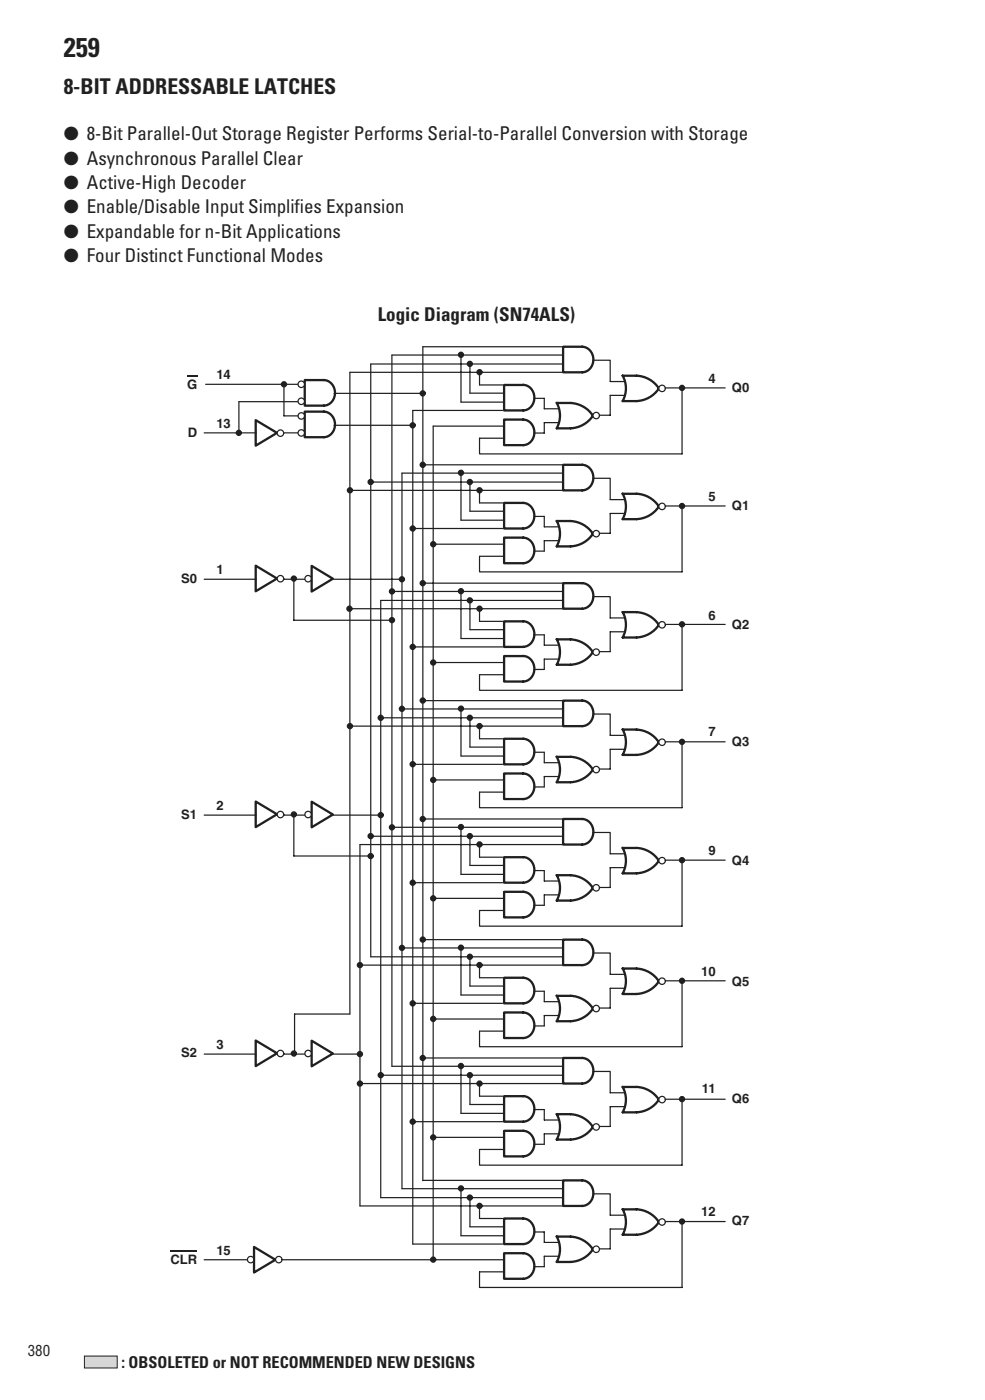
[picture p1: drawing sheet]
<svg xmlns="http://www.w3.org/2000/svg" width="128mm" height="182mm" viewBox="0 0 128 182" stroke-linecap="round" stroke-linejoin="round" font-family="sans-serif">
<path d="M74.1 83.1a3.7 3.7 0 0 1 2.9 1.7M74.1 83.1h-1.8a3.4 3.4 0 0 1 0 3.3h1.8M77.1 84.8a3.7 3.7 0 0 1-2.9 1.6" fill="none" stroke="#231f20" stroke-width=".3"/>
<circle cx="77.5" cy="84.8" r=".42" fill="#fff"/>
<circle cx="77.5" cy="84.8" r=".42" fill="none" stroke="#231f20" stroke-width=".16"/>
<path d="M82.7 82.9l2.9-1.7a3.7 3.7 0 0 1-2.9 1.7zM82.7 79.6l2.9 1.6a3.7 3.7 0 0 0-2.9-1.6zM80.9 79.6v3.3a3.4 3.4 0 0 0 0-3.3z" fill-rule="evenodd" fill="#fff"/>
<path d="M80.9 79.6a3.4 3.4 0 0 1 0 3.3 5.1 5.1 0 0 0 4-.8l.7-.9a3.7 3.7 0 0 0-2.9-1.6M80.9 79.6h1.8" fill="none" stroke="#231f20" stroke-width=".3"/>
<circle cx="86" cy="81.2" r=".42" fill="#fff"/>
<g fill="none" stroke="#231f20" stroke-width=".16">
<path d="M26.5 56.3h6.8M26.7 50h12"/>
<circle cx="86" cy="81.2" r=".42"/>
</g>
<path d="M33.2 54.6l2.8 1.7-2.8 1.6z" fill="none" stroke="#231f20" stroke-width=".3"/>
<circle cx="36.4" cy="56.3" r=".42" fill="#fff"/>
<g fill="none" stroke="#231f20" stroke-width=".16">
<path d="M36.9 56.3h1.8M38.7 52.2h-7.7v4.1"/>
<circle cx="36.4" cy="56.3" r=".42"/>
</g>
<circle cx="31" cy="56.3" r=".31" fill="#231f20" stroke="#231f20" stroke-width=".2"/>
<path d="M42.1 53.5a1.67 1.67 0 0 1 1.4 1.7 1.67 1.67 0 0 1-1.4 1.6M42.1 53.5h-2.5v3.3h2.5" fill="none" stroke="#231f20" stroke-width=".3"/>
<circle cx="39.2" cy="54.1" r=".42" fill="#fff"/>
<circle cx="39.2" cy="54.1" r=".42" fill="none" stroke="#231f20" stroke-width=".16"/>
<circle cx="39.2" cy="56.3" r=".42" fill="#fff"/>
<circle cx="39.2" cy="56.3" r=".42" fill="none" stroke="#231f20" stroke-width=".16"/>
<path d="M42.1 49.4a1.67 1.67 0 0 1 1.4 1.7 1.67 1.67 0 0 1-1.4 1.6M42.1 49.4h-2.5v3.3h2.5" fill="none" stroke="#231f20" stroke-width=".3"/>
<circle cx="39.2" cy="50" r=".42" fill="#fff"/>
<circle cx="39.2" cy="50" r=".42" fill="none" stroke="#231f20" stroke-width=".16"/>
<circle cx="39.2" cy="52.2" r=".42" fill="#fff"/>
<g fill="none" stroke="#231f20" stroke-width=".16">
<path d="M36.9 50v4.1h1.8M43.4 51.1h11.5M43.4 55.3h10.2M26.5 75.3h6.8"/>
<circle cx="39.2" cy="52.2" r=".42"/>
</g>
<circle cx="36.9" cy="50" r=".31" fill="#231f20" stroke="#231f20" stroke-width=".2"/>
<path d="M33.2 73.5l2.8 1.7-2.8 1.7z" fill="none" stroke="#231f20" stroke-width=".3"/>
<circle cx="36.4" cy="75.2" r=".42" fill="#fff"/>
<g fill="none" stroke="#231f20" stroke-width=".16">
<path d="M36.9 75.3h2.7M38.2 75.2v5.4h12.7"/>
<circle cx="36.4" cy="75.2" r=".42"/>
</g>
<circle cx="38.2" cy="75.2" r=".31" fill="#231f20" stroke="#231f20" stroke-width=".2"/>
<path d="M40.5 73.6l2.8 1.6-2.8 1.7z" fill="#fff"/>
<path d="M40.5 73.6l2.8 1.6-2.8 1.7z" fill="none" stroke="#231f20" stroke-width=".3"/>
<circle cx="40" cy="75.2" r=".42" fill="#fff"/>
<g fill="none" stroke="#231f20" stroke-width=".16">
<path d="M45.5 48.4v83.4M48.2 47.3v77.1M50.9 46.2v92.4M53.6 53.4v108.3M54.9 45.1v108.4M56.3 55.4v108.4M43.3 75.3h8.9M45.4 79.1h27.6M50.9 76.9h22.3M52.2 61.5v93M54.9 75.8h18.1M59.9 76.9v6.1h5.6"/>
<path d="M61.1 78.1v3.8h4.4M62.3 79.1v1.7h3M73.2 78.1h-23.7v77.6M77 77.6h2.3v2.7h1.9M53.6 84.1h11.7M56.3 86.1h9.2M69.4 82.5h1.3v1.4h1.9M72.6 85.7h-1.9v1.3h-1.3M81.2 82.1h-1.9v2.6h-1.4M86.5 81.2h7.7M88.6 81.2v8.5h-26.3v-2h3.2M46.8 109.8v47"/>
<circle cx="40" cy="75.2" r=".42"/>
</g>
<path d="M75.6 75.8a1.68 1.68 0 0 1 1.5 1.7 1.68 1.68 0 0 1-1.4 1.6h-2.5v-3.3h2.5M68 80.8a1.68 1.68 0 0 1 1.4 1.6 1.68 1.68 0 0 1-1.4 1.7M68 85.3a1.68 1.68 0 0 1 1.4 1.6 1.68 1.68 0 0 1-1.4 1.7h-2.5v-3.3h2.5M68 80.8h-2.5v3.3h2.5" fill="none" stroke="#231f20" stroke-width=".3"/>
<g fill="#231f20" stroke="#231f20" stroke-width=".2">
<circle cx="59.9" cy="76.9" r=".31"/>
<circle cx="61.1" cy="78" r=".31"/>
<circle cx="62.3" cy="79.1" r=".31"/>
<circle cx="53.6" cy="84.1" r=".31"/>
<circle cx="56.3" cy="86.1" r=".31"/>
<circle cx="88.6" cy="81.2" r=".31"/>
</g>
<path d="M74.2 71l2.9-1.6a3.7 3.7 0 0 1-2.9 1.6zM74.1 67.7l2.9 1.7a3.7 3.7 0 0 0-2.9-1.7zM72.3 67.7v3.3a3.4 3.4 0 0 0 0-3.3z" fill-rule="evenodd" fill="#fff"/>
<path d="M72.3 67.7a3.4 3.4 0 0 1 0 3.3h1.8M72.3 67.7a5.1 5.1 0 0 1 4 .8l.7 .9M77.1 69.4a3.7 3.7 0 0 1-2.9 1.6" fill="none" stroke="#231f20" stroke-width=".3"/>
<circle cx="77.5" cy="69.4" r=".42" fill="#fff"/>
<circle cx="77.5" cy="69.4" r=".42" fill="none" stroke="#231f20" stroke-width=".16"/>
<path d="M82.7 67.5l2.9-1.7a3.7 3.7 0 0 1-2.9 1.7zM82.7 64.2l2.9 1.6a3.7 3.7 0 0 0-2.9-1.6zM80.9 64.2v3.3a3.4 3.4 0 0 0 0-3.3z" fill-rule="evenodd" fill="#fff"/>
<path d="M80.9 64.2a3.4 3.4 0 0 1 0 3.3 5.1 5.1 0 0 0 4-.8l.7-.9M80.9 64.2a5 5 0 0 1 3.9 .8l.8 .8" fill="none" stroke="#231f20" stroke-width=".3"/>
<circle cx="86" cy="65.8" r=".42" fill="#fff"/>
<g fill="none" stroke="#231f20" stroke-width=".16">
<path d="M45.5 63.7h27.5M48.2 62.7h25M52.2 61.5h21M53.6 68.7h11.7M54.9 60.4h18.1M56.3 70.7h9.2M59.9 61.5v6.1h5.6M61.1 62.7v3.8h4.4M62.3 63.7v1.7h3M69.4 67.1h1.3v1.4h1.9M72.6 70.3h-1.9v1.3h-1.3M77 62.2h2.3v2.7h1.9"/>
<path d="M81.2 66.7h-1.9v2.6h-1.4M86.5 65.8h7.7M88.6 65.8v8.5h-26.3v-2h3.2"/>
<circle cx="86" cy="65.8" r=".42"/>
</g>
<path d="M68 65.4a1.68 1.68 0 0 1 1.4 1.6 1.68 1.68 0 0 1-1.4 1.7h-2.5v-3.3h2.5M68 69.9a1.68 1.68 0 0 1 1.4 1.6 1.68 1.68 0 0 1-1.4 1.7h-2.5v-3.3h2.5M75.6 60.4a1.68 1.68 0 0 1 1.5 1.7 1.68 1.68 0 0 1-1.4 1.6h-2.5v-3.3h2.5" fill="none" stroke="#231f20" stroke-width=".3"/>
<g fill="#231f20" stroke="#231f20" stroke-width=".2">
<circle cx="59.9" cy="61.5" r=".31"/>
<circle cx="61.1" cy="62.7" r=".31"/>
<circle cx="62.3" cy="63.7" r=".31"/>
<circle cx="53.6" cy="68.7" r=".31"/>
<circle cx="56.3" cy="70.7" r=".31"/>
<circle cx="88.6" cy="65.8" r=".31"/>
</g>
<path d="M74.2 117.1l2.9-1.7a3.7 3.7 0 0 1-2.9 1.7zM74.1 113.8l2.9 1.6a3.7 3.7 0 0 0-2.9-1.6zM72.3 113.8v3.3a3.4 3.4 0 0 0 0-3.3z" fill-rule="evenodd" fill="#fff"/>
<path d="M72.3 117.1h1.8M77 115.4a3.7 3.7 0 0 0-2.9-1.6h-1.8a3.4 3.4 0 0 1 0 3.3M77.1 115.4a3.7 3.7 0 0 1-2.9 1.7" fill="none" stroke="#231f20" stroke-width=".3"/>
<circle cx="77.5" cy="115.4" r=".42" fill="#fff"/>
<circle cx="77.5" cy="115.4" r=".42" fill="none" stroke="#231f20" stroke-width=".16"/>
<path d="M82.7 113.5l2.9-1.6a3.7 3.7 0 0 1-2.9 1.6zM82.7 110.2l2.9 1.7a3.7 3.7 0 0 0-2.9-1.7zM80.9 110.2v3.3a3.4 3.4 0 0 0 0-3.3z" fill-rule="evenodd" fill="#fff"/>
<path d="M80.9 110.2a3.4 3.4 0 0 1 0 3.3M80.9 110.2a5 5 0 0 1 3.9 .8l.8 .9M85.6 111.9a3.7 3.7 0 0 1-2.9 1.6h-1.8" fill="none" stroke="#231f20" stroke-width=".3"/>
<circle cx="86" cy="111.9" r=".42" fill="#fff"/>
<g fill="none" stroke="#231f20" stroke-width=".16">
<path d="M26.5 106h6.8"/>
<circle cx="86" cy="111.9" r=".42"/>
</g>
<path d="M33.2 104.2l2.8 1.7-2.8 1.6z" fill="none" stroke="#231f20" stroke-width=".3"/>
<circle cx="36.4" cy="105.9" r=".42" fill="#fff"/>
<g fill="none" stroke="#231f20" stroke-width=".16">
<path d="M36.9 106h2.7M38.2 105.9v5.4h10"/>
<circle cx="36.4" cy="105.9" r=".42"/>
</g>
<circle cx="38.2" cy="105.9" r=".31" fill="#231f20" stroke="#231f20" stroke-width=".2"/>
<path d="M40.5 104.2l2.8 1.7-2.8 1.6z" fill="#fff"/>
<path d="M40.5 104.2l2.8 1.7-2.8 1.6z" fill="none" stroke="#231f20" stroke-width=".3"/>
<circle cx="40" cy="105.9" r=".42" fill="#fff"/>
<g fill="none" stroke="#231f20" stroke-width=".16">
<path d="M43.3 106h6.2M46.8 109.8h26.2M48.2 108.7h25M50.9 107.5h22.3M53.6 114.7h11.7M54.9 106.5h18.1M56.3 116.8h9.2M59.9 107.5v6.2h5.6M61.1 108.7v3.8h4.4M62.3 109.8v1.6h3M69.4 113.2h1.3v1.3h1.9M72.6 116.3h-1.9v1.4h-1.3"/>
<path d="M77 108.2h2.3v2.8h1.9M81.2 112.8h-1.9v2.6h-1.4M86.5 111.8h7.7M88.6 111.8v8.6h-26.3v-2h3.2"/>
<circle cx="40" cy="105.9" r=".42"/>
</g>
<path d="M68 111.4a1.68 1.68 0 0 1 1.4 1.7 1.68 1.68 0 0 1-1.4 1.6h-2.5v-3.3h2.5M68 115.9a1.68 1.68 0 0 1 1.4 1.7 1.68 1.68 0 0 1-1.4 1.7h-2.5v-3.4h2.5M75.6 106.5a1.68 1.68 0 0 1 1.5 1.6 1.68 1.68 0 0 1-1.4 1.7h-2.5v-3.3h2.5" fill="none" stroke="#231f20" stroke-width=".3"/>
<g fill="#231f20" stroke="#231f20" stroke-width=".2">
<circle cx="59.9" cy="107.5" r=".31"/>
<circle cx="61.1" cy="108.7" r=".31"/>
<circle cx="62.3" cy="109.8" r=".31"/>
<circle cx="53.6" cy="114.8" r=".31"/>
<circle cx="56.3" cy="116.8" r=".31"/>
<circle cx="88.6" cy="111.8" r=".31"/>
</g>
<path d="M74.2 101.7l2.9-1.7a3.7 3.7 0 0 1-2.9 1.7zM74.1 98.4l2.9 1.6a3.6 3.6 0 0 0-2.9-1.6zM72.3 98.4v3.3a3.4 3.4 0 0 0 0-3.3z" fill-rule="evenodd" fill="#fff"/>
<path d="M72.3 98.4a3.4 3.4 0 0 1 0 3.3h1.8M72.3 98.4h1.8M74.1 98.4a3.7 3.7 0 0 1 2.9 1.6M77.1 100a3.7 3.7 0 0 1-2.9 1.7" fill="none" stroke="#231f20" stroke-width=".3"/>
<circle cx="77.5" cy="100" r=".42" fill="#fff"/>
<circle cx="77.5" cy="100" r=".42" fill="none" stroke="#231f20" stroke-width=".16"/>
<path d="M82.7 98.1l2.9-1.6a3.7 3.7 0 0 1-2.9 1.6zM82.7 94.8l2.9 1.7a3.7 3.7 0 0 0-2.9-1.7zM80.9 94.8v3.3a3.4 3.4 0 0 0 0-3.3z" fill-rule="evenodd" fill="#fff"/>
<path d="M80.9 94.8a3.4 3.4 0 0 1 0 3.3M80.9 94.8a5.1 5.1 0 0 1 3.9 .8l.8 .9a3.5 3.5 0 0 1-2.9 1.6h-1.8" fill="none" stroke="#231f20" stroke-width=".3"/>
<circle cx="86" cy="96.5" r=".42" fill="#fff"/>
<g fill="none" stroke="#231f20" stroke-width=".16">
<path d="M45.5 94.4h27.5M49.5 93.3h23.7M52.2 92.2h21M53.6 99.4h11.7M54.9 91.1h18.1M59.9 92.1v6.2h5.6M61.1 93.3v3.8h4.4M62.3 94.4v1.6h3M69.4 97.8h1.3v1.3h1.9M77 92.8h2.3v2.8h1.9M81.2 97.4h-1.9v2.6h-1.4M86.5 96.4h7.7"/>
<path d="M88.6 96.4v8.6h-26.3v-2h3.2M56.3 101.4h9.2M72.6 100.9h-1.9v1.4h-1.3"/>
<circle cx="86" cy="96.5" r=".42"/>
</g>
<path d="M68 96a1.68 1.68 0 0 1 1.4 1.7 1.68 1.68 0 0 1-1.4 1.7h-2.5v-3.4h2.5M75.6 91.1a1.68 1.68 0 0 1 1.5 1.6 1.68 1.68 0 0 1-1.4 1.7h-2.5v-3.3h2.5M68 100.6a1.68 1.68 0 0 1 1.4 1.6 1.68 1.68 0 0 1-1.4 1.7h-2.5v-3.3h2.5" fill="none" stroke="#231f20" stroke-width=".3"/>
<g fill="#231f20" stroke="#231f20" stroke-width=".2">
<circle cx="59.9" cy="92.1" r=".31"/>
<circle cx="61.1" cy="93.3" r=".31"/>
<circle cx="62.3" cy="94.4" r=".31"/>
<circle cx="53.6" cy="99.3" r=".31"/>
<circle cx="56.3" cy="101.4" r=".31"/>
<circle cx="88.6" cy="96.4" r=".31"/>
</g>
<path d="M74.2 55.7l2.9-1.7a3.7 3.7 0 0 1-2.9 1.7zM74.1 52.4l2.9 1.6a3.7 3.7 0 0 0-2.9-1.6zM72.3 52.4v3.3a3.4 3.4 0 0 0 0-3.3z" fill-rule="evenodd" fill="#fff"/>
<path d="M74.1 52.4a3.7 3.7 0 0 1 2.9 1.6M74.1 52.4h-1.8a3.4 3.4 0 0 1 0 3.3h1.8M77.1 54a3.7 3.7 0 0 1-2.9 1.7" fill="none" stroke="#231f20" stroke-width=".3"/>
<circle cx="77.5" cy="54" r=".42" fill="#fff"/>
<circle cx="77.5" cy="54" r=".42" fill="none" stroke="#231f20" stroke-width=".16"/>
<path d="M82.7 52.1l2.9-1.6a3.7 3.7 0 0 1-2.9 1.6zM82.7 48.8l2.9 1.7a3.7 3.7 0 0 0-2.9-1.7zM80.9 48.8v3.3a3.4 3.4 0 0 0 0-3.3z" fill-rule="evenodd" fill="#fff"/>
<path d="M80.9 48.8a3.4 3.4 0 0 1 0 3.3 5.1 5.1 0 0 0 4-.8l.7-.8a3.6 3.6 0 0 0-2.9-1.7h-1.8" fill="none" stroke="#231f20" stroke-width=".3"/>
<circle cx="86" cy="50.5" r=".42" fill="#fff"/>
<g fill="none" stroke="#231f20" stroke-width=".16">
<path d="M45.5 48.4h27.5M48.2 47.3h25M50.9 46.2h22.3M53.6 53.4h11.7M54.9 45.1h18.1M56.3 55.4h9.2M59.9 46.1v6.2h5.6M61.1 47.3v3.8h4.4M62.3 48.4v1.6h3M69.4 51.8h1.3v1.3h1.9M72.6 54.9h-1.9v1.4h-1.3M77 46.8h2.3v2.8h1.9"/>
<path d="M81.2 51.4h-1.9v2.6h-1.4M86.5 50.4h7.7M88.6 50.4v8.6h-26.3v-2h3.2"/>
<circle cx="86" cy="50.5" r=".42"/>
</g>
<path d="M68 50a1.68 1.68 0 0 1 1.4 1.7 1.68 1.68 0 0 1-1.4 1.7h-2.5v-3.4h2.5M68 54.5a1.68 1.68 0 0 1 1.4 1.7 1.68 1.68 0 0 1-1.4 1.7h-2.5v-3.4h2.5M75.6 45.1a1.68 1.68 0 0 1 1.5 1.6 1.68 1.68 0 0 1-1.4 1.7h-2.5v-3.3h2.5" fill="none" stroke="#231f20" stroke-width=".3"/>
<g fill="#231f20" stroke="#231f20" stroke-width=".2">
<circle cx="59.9" cy="46.1" r=".31"/>
<circle cx="61.1" cy="47.3" r=".31"/>
<circle cx="62.3" cy="48.4" r=".31"/>
<circle cx="88.6" cy="50.4" r=".31"/>
<circle cx="45.4" cy="79.1" r=".31"/>
<circle cx="50.9" cy="80.6" r=".31"/>
<circle cx="52.2" cy="75.3" r=".31"/>
<circle cx="50.9" cy="76.9" r=".31"/>
<circle cx="54.9" cy="51.1" r=".31"/>
<circle cx="53.6" cy="55.3" r=".31"/>
</g>
<path d="M74.2 148.1l2.9-1.6a3.7 3.7 0 0 1-2.9 1.6zM74.1 144.8l2.9 1.7a3.7 3.7 0 0 0-2.9-1.7zM72.3 144.8v3.3a3.4 3.4 0 0 0 0-3.3z" fill-rule="evenodd" fill="#fff"/>
<path d="M74.1 144.8a3.7 3.7 0 0 1 2.9 1.7M74.1 144.8h-1.8a3.4 3.4 0 0 1 0 3.3h1.8M77.1 146.5a3.7 3.7 0 0 1-2.9 1.6" fill="none" stroke="#231f20" stroke-width=".3"/>
<circle cx="77.5" cy="146.5" r=".42" fill="#fff"/>
<circle cx="77.5" cy="146.5" r=".42" fill="none" stroke="#231f20" stroke-width=".16"/>
<path d="M82.7 144.6l2.9-1.6a3.7 3.7 0 0 1-2.9 1.6zM82.7 141.3l2.9 1.6a3.7 3.7 0 0 0-2.9-1.6zM80.9 141.3v3.3a3.4 3.4 0 0 0 0-3.3z" fill-rule="evenodd" fill="#fff"/>
<path d="M80.9 141.3a3.4 3.4 0 0 1 0 3.3 5.1 5.1 0 0 0 4-.8l.7-.8a3.6 3.6 0 0 0-2.9-1.7h-1.8" fill="none" stroke="#231f20" stroke-width=".3"/>
<circle cx="86" cy="142.9" r=".42" fill="#fff"/>
<g fill="none" stroke="#231f20" stroke-width=".16">
<path d="M26.5 137h6.8"/>
<circle cx="86" cy="142.9" r=".42"/>
</g>
<path d="M33.2 135.3l2.8 1.6-2.8 1.7z" fill="none" stroke="#231f20" stroke-width=".3"/>
<circle cx="36.4" cy="137" r=".42" fill="#fff"/>
<g fill="none" stroke="#231f20" stroke-width=".16">
<path d="M36.9 137h2.7M45.5 131.8h-7.2v5.5"/>
<circle cx="36.4" cy="137" r=".42"/>
</g>
<circle cx="38.2" cy="137" r=".31" fill="#231f20" stroke="#231f20" stroke-width=".2"/>
<path d="M40.5 135.3l2.8 1.7-2.8 1.6z" fill="#fff"/>
<path d="M40.5 135.3l2.8 1.7-2.8 1.6z" fill="none" stroke="#231f20" stroke-width=".3"/>
<circle cx="40" cy="137" r=".42" fill="#fff"/>
<g fill="none" stroke="#231f20" stroke-width=".16">
<path d="M43.3 137h3.5M49.5 139.8h23.7M50.9 138.6h22.2M54.9 137.5h18.1M59.9 138.6v6.1h5.6M61.1 139.8v3.8h4.4M77 139.3h2.3v2.8h1.9M46.8 140.9h26.2M53.6 145.8h11.7M56.3 147.9h9.2M62.3 140.9v1.6h3M69.4 144.2h1.3v1.4h1.9"/>
<path d="M72.6 147.4h-1.9v1.4h-1.3M81.2 143.9h-1.9v2.5h-1.4M86.5 142.9h7.7M88.6 142.9v8.6h-26.3v-2.1h3.2"/>
<circle cx="40" cy="137" r=".42"/>
</g>
<path d="M75.6 137.5a1.68 1.68 0 0 1 1.5 1.7 1.68 1.68 0 0 1-1.4 1.7h-2.5v-3.4h2.5M68 142.5a1.68 1.68 0 0 1 1.4 1.6 1.68 1.68 0 0 1-1.4 1.7h-2.5v-3.3h2.5M68 147a1.68 1.68 0 0 1 1.4 1.7 1.68 1.68 0 0 1-1.4 1.6h-2.5v-3.3h2.5" fill="none" stroke="#231f20" stroke-width=".3"/>
<g fill="#231f20" stroke="#231f20" stroke-width=".2">
<circle cx="59.9" cy="138.6" r=".31"/>
<circle cx="61.1" cy="139.8" r=".31"/>
<circle cx="62.3" cy="140.9" r=".31"/>
<circle cx="53.6" cy="145.8" r=".31"/>
<circle cx="56.3" cy="147.9" r=".31"/>
<circle cx="88.6" cy="142.9" r=".31"/>
</g>
<path d="M74.2 132.8l2.9-1.7a3.7 3.7 0 0 1-2.9 1.7zM74.1 129.5l2.9 1.6a3.6 3.6 0 0 0-2.9-1.6zM72.3 129.4v3.3a3.4 3.4 0 0 0 0-3.3z" fill-rule="evenodd" fill="#fff"/>
<path d="M72.3 129.4a3.4 3.4 0 0 1 0 3.3l1.8 .1M72.3 129.5a5 5 0 0 1 4 .7l.7 .9M77.1 131.1a3.7 3.7 0 0 1-2.9 1.7" fill="none" stroke="#231f20" stroke-width=".3"/>
<circle cx="77.5" cy="131.1" r=".42" fill="#fff"/>
<circle cx="77.5" cy="131.1" r=".42" fill="none" stroke="#231f20" stroke-width=".16"/>
<path d="M82.7 129.2l2.9-1.6a3.7 3.7 0 0 1-2.9 1.6zM82.7 125.9l2.9 1.7a3.7 3.7 0 0 0-2.9-1.7zM80.9 125.9v3.3a3.4 3.4 0 0 0 0-3.3z" fill-rule="evenodd" fill="#fff"/>
<path d="M80.9 125.9a3.5 3.5 0 0 1 0 3.3 5.1 5.1 0 0 0 4-.8l.7-.8M80.9 125.9a5.1 5.1 0 0 1 3.9 .8l.8 .9" fill="none" stroke="#231f20" stroke-width=".3"/>
<circle cx="86" cy="127.6" r=".42" fill="#fff"/>
<g fill="none" stroke="#231f20" stroke-width=".16">
<path d="M46.8 125.5h26.2M48.2 124.4h25M52.2 123.2h21M53.6 130.4h11.7M54.9 122.2h18.1M56.3 132.5h9.2M59.9 123.2v6.2h5.6M61.1 124.4v3.8h4.4M62.3 125.5v1.6h3M69.4 128.9h1.3v1.3h1.9M72.6 132h-1.9v1.4h-1.3M77 123.9h2.3v2.8h1.9"/>
<path d="M81.2 128.5h-1.9v2.5h-1.4M86.5 127.5h7.7M88.6 127.5v8.6h-26.3v-2.1h3.2"/>
<circle cx="86" cy="127.6" r=".42"/>
</g>
<path d="M68 127.1a1.68 1.68 0 0 1 1.4 1.7 1.68 1.68 0 0 1-1.4 1.6h-2.5v-3.3h2.5M68 131.6a1.68 1.68 0 0 1 1.4 1.7 1.68 1.68 0 0 1-1.4 1.6h-2.5v-3.3h2.5M75.6 122.1a1.68 1.68 0 0 1 1.5 1.7 1.68 1.68 0 0 1-1.4 1.7h-2.5v-3.3h2.5" fill="none" stroke="#231f20" stroke-width=".3"/>
<g fill="#231f20" stroke="#231f20" stroke-width=".2">
<circle cx="59.9" cy="123.2" r=".31"/>
<circle cx="61.1" cy="124.4" r=".31"/>
<circle cx="62.3" cy="125.5" r=".31"/>
<circle cx="53.6" cy="130.4" r=".31"/>
<circle cx="56.3" cy="132.5" r=".31"/>
<circle cx="88.6" cy="127.5" r=".31"/>
</g>
<path d="M74.2 164.1l2.9-1.7a3.7 3.7 0 0 1-2.9 1.7zM74.1 160.8l2.9 1.6a3.7 3.7 0 0 0-2.9-1.6zM72.3 160.7v3.3a3.4 3.4 0 0 0 0-3.3z" fill-rule="evenodd" fill="#fff"/>
<path d="M72.3 164.1h1.8M77 162.4a3.7 3.7 0 0 0-2.9-1.6h-1.8a3.4 3.4 0 0 1 0 3.2M77.1 162.4a3.7 3.7 0 0 1-2.9 1.7" fill="none" stroke="#231f20" stroke-width=".3"/>
<circle cx="77.5" cy="162.4" r=".42" fill="#fff"/>
<circle cx="77.5" cy="162.4" r=".42" fill="none" stroke="#231f20" stroke-width=".16"/>
<path d="M82.7 160.5l2.9-1.6a3.7 3.7 0 0 1-2.9 1.6zM82.7 157.2l2.9 1.6a3.7 3.7 0 0 0-2.9-1.6zM80.9 157.2v3.3a3.4 3.4 0 0 0 0-3.3z" fill-rule="evenodd" fill="#fff"/>
<path d="M80.9 157.2a3.4 3.4 0 0 1 0 3.3M80.9 157.2a5 5 0 0 1 3.9 .8l.8 .8M85.6 158.9a3.7 3.7 0 0 1-2.9 1.6h-1.8" fill="none" stroke="#231f20" stroke-width=".3"/>
<circle cx="86" cy="158.9" r=".42" fill="#fff"/>
<g fill="none" stroke="#231f20" stroke-width=".16">
<path d="M46.8 156.8h26.2M49.5 155.7h23.7M52.2 154.5h21M54.9 153.4h18.1M59.9 154.5v6.1h5.6M61.1 155.7v3.8h4.4M62.3 156.8v1.6h3M77 155.2h2.3v2.8h1.9M81.2 159.8h-1.9v2.6h-1.4M86.5 158.8h7.7M88.6 158.8v8.6h-26.3v-2.1h3.2M36.7 163.8h28.8"/>
<path d="M53.6 161.7h11.7M69.4 160.2h1.3v1.3h1.9M72.6 163.3h-1.9v1.4h-1.3"/>
<circle cx="86" cy="158.9" r=".42"/>
</g>
<path d="M68 158.4a1.68 1.68 0 0 1 1.4 1.7 1.68 1.68 0 0 1-1.4 1.6h-2.5v-3.3h2.5M75.6 153.4a1.68 1.68 0 0 1 1.5 1.7 1.68 1.68 0 0 1-1.4 1.7h-2.5v-3.4h2.5M33 162.1l2.8 1.7-2.8 1.6zM68 162.9a1.68 1.68 0 0 1 1.4 1.7 1.68 1.68 0 0 1-1.4 1.6h-2.5v-3.3h2.5" fill="none" stroke="#231f20" stroke-width=".3"/>
<g fill="#231f20" stroke="#231f20" stroke-width=".2">
<circle cx="59.9" cy="154.5" r=".31"/>
<circle cx="61.1" cy="155.7" r=".31"/>
<circle cx="62.3" cy="156.8" r=".31"/>
<circle cx="88.6" cy="158.8" r=".31"/>
<circle cx="54.9" cy="60.4" r=".31"/>
<circle cx="48.2" cy="62.7" r=".31"/>
<circle cx="45.5" cy="63.7" r=".31"/>
<circle cx="54.9" cy="75.8" r=".31"/>
<circle cx="54.9" cy="91.1" r=".31"/>
<circle cx="52.2" cy="92.1" r=".31"/>
<circle cx="49.5" cy="93.3" r=".31"/>
<circle cx="45.5" cy="94.4" r=".31"/>
<circle cx="54.9" cy="106.5" r=".31"/>
<circle cx="50.9" cy="107.6" r=".31"/>
<circle cx="48.2" cy="108.7" r=".31"/>
<circle cx="48.2" cy="111.3" r=".31"/>
<circle cx="49.5" cy="106" r=".31"/>
<circle cx="56.3" cy="163.7" r=".31"/>
</g>
<circle cx="32.6" cy="163.7" r=".42" fill="#fff"/>
<circle cx="32.6" cy="163.7" r=".42" fill="none" stroke="#231f20" stroke-width=".16"/>
<circle cx="36.2" cy="163.7" r=".42" fill="#fff"/>
<g fill="none" stroke="#231f20" stroke-width=".16">
<path d="M26.5 163.8h5.6"/>
<circle cx="36.2" cy="163.7" r=".42"/>
</g>
<g fill="#231f20" stroke="#231f20" stroke-width=".2">
<circle cx="54.9" cy="122.1" r=".31"/>
<circle cx="52.2" cy="123.2" r=".31"/>
<circle cx="46.8" cy="125.5" r=".31"/>
<circle cx="54.9" cy="137.5" r=".31"/>
<circle cx="49.5" cy="139.8" r=".31"/>
<circle cx="46.8" cy="140.9" r=".31"/>
<circle cx="46.8" cy="137" r=".31"/>
</g>
<path d="M24.3 48.8h1.3v.2h-1.3z" fill="#231f20"/>
<path d="M22.1 162.7h3.5" fill="none" stroke="#231f20" stroke-width=".22"/>
<path d="M15.4 175.9h48.9v2.8h-48.9z" fill="#fff"/>
<path d="M11 176.3h4.2v1.5h-4.2z" fill="#d1d3d4"/>
<path d="M11 176.3h4.2v1.5h-4.2z" fill="none" stroke="#231f20" stroke-width=".13"/>
<path d="M7.9 4.5h108v31.3h-108z" fill="#fff"/>
<text font-size="3.5" fill="#231f20" x="8.3" y="7.4">259</text>
<text font-size="2.8" fill="#231f20" x="8.3" y="12.2">8-BIT ADDRESSABLE LATCHES</text>
<g font-size="2.5" fill="#231f20">
<text x="8.3" y="18.2">● 8-Bit Parallel-Out Storage Register Performs Serial-to-Parallel Conversion with Storage</text>
<text x="8.3" y="21.4">● Asynchronous Parallel Clear</text>
<text x="8.3" y="24.6">● Active-High Decoder</text>
<text x="8.3" y="27.7">● Enable/Disable Input Simplifies Expansion</text>
<text x="8.3" y="30.9">● Expandable for n-Bit Applications</text>
<text x="8.3" y="34.1">● Four Distinct Functional Modes</text>
<text x="49.1" y="41.8">Logic Diagram (SN74ALS)</text>
</g>
<text font-size="2.1" fill="#231f20" x="15.8" y="177.8">: OBSOLETED or NOT RECOMMENDED NEW DESIGNS</text>
<text font-size="1.9" fill="#231f20" x="3.6" y="176.3">380</text>
<g font-size="1.7" fill="#231f20">
<text x="24.3" y="50.5">G</text>
<text x="28.1" y="49.3">14</text>
<text x="92.1" y="49.8">4</text>
<text x="95.1" y="50.9">Q0</text>
<text x="24.4" y="56.8">D</text>
<text x="28.1" y="55.6">13</text>
<text x="92.1" y="65.1">5</text>
<text x="95.1" y="66.2">Q1</text>
<text x="23.6" y="75.7">S0</text>
<text x="28.1" y="74.6">1</text>
<text x="92.1" y="80.6">6</text>
<text x="95.1" y="81.8">Q2</text>
<text x="92.1" y="95.7">7</text>
<text x="95.1" y="97">Q3</text>
<text x="23.6" y="106.5">S1</text>
<text x="28.1" y="105.3">2</text>
<text x="92.1" y="111.2">9</text>
<text x="95.1" y="112.4">Q4</text>
<text x="91.1" y="126.9">10</text>
<text x="95.1" y="128.1">Q5</text>
<text x="23.6" y="137.5">S2</text>
<text x="28.1" y="136.3">3</text>
<text x="91.2" y="142.1">11</text>
<text x="95.1" y="143.4">Q6</text>
<text x="91.1" y="158.1">12</text>
<text x="95.1" y="159.3">Q7</text>
<text x="22.1" y="164.3">CLR</text>
<text x="28.1" y="163.1">15</text>
</g>
</svg>
